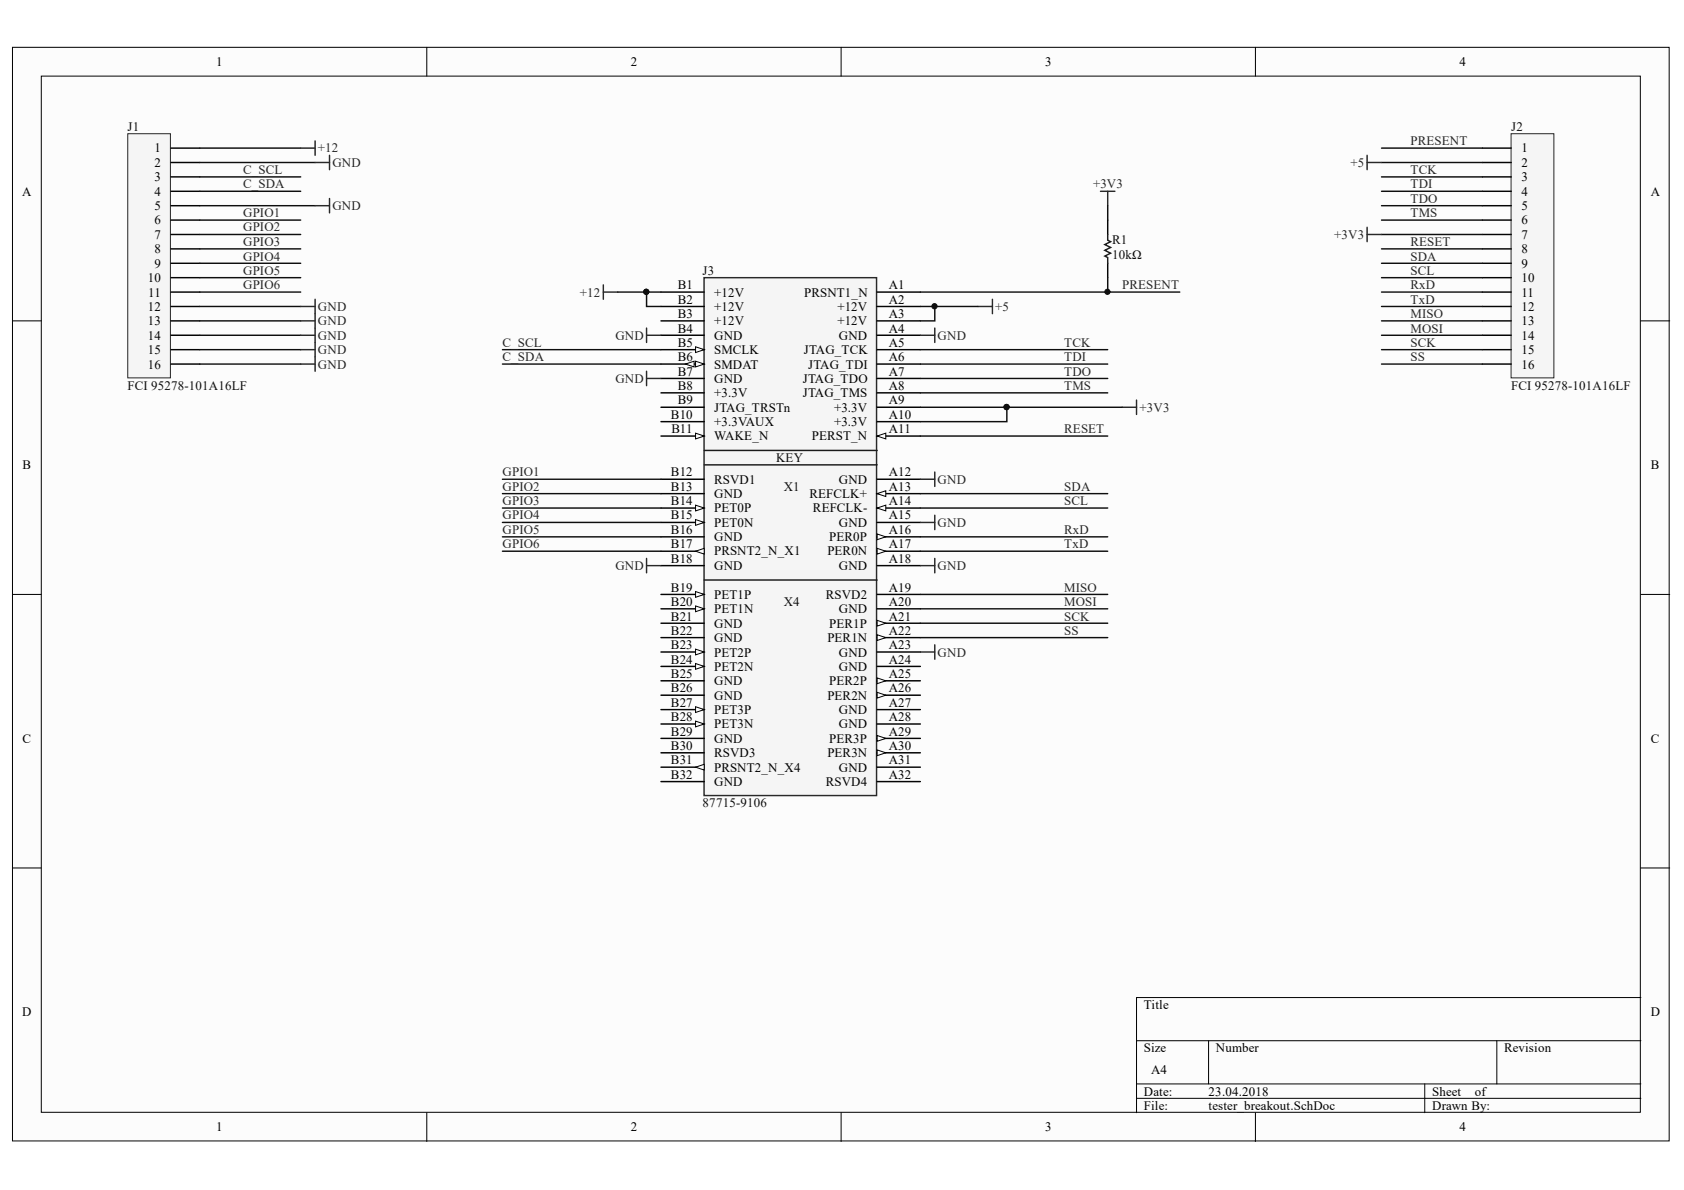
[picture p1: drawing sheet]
<svg xmlns="http://www.w3.org/2000/svg" width="297mm" height="210mm" viewBox="0 0 297 210" stroke-linecap="round" stroke-linejoin="round" font-family="sans-serif">
<g fill="#fcfcfc" stroke="#000" stroke-width=".18">
<path d="M2.2 8.3h292.2v193h-292.2z"/>
<path d="M7.3 13.4h282v182.8h-282z"/>
</g>
<g fill="none" stroke="#000" stroke-width=".18">
<path d="M75.3 8.3v5.1M148.4 8.3v5.1M221.4 8.3v5.1M2.2 56.6h5.1M289.4 56.6h5.1M2.2 104.8h5.1M289.4 104.8h5.1M2.2 153.1h5.1M289.4 153.1h5.1M289.4 176h-88.9v20.3M75.3 196.3v5.1M148.4 196.3v5.1"/>
<path d="M200.5 183.6h88.9M200.5 191.2h88.9M200.5 193.7h88.9M213.2 183.6v7.6M221.4 196.3v5.1M251.3 191.2v5.1M264 183.6v7.6"/>
</g>
<path d="M124.2 49h30.4v91.3h-30.4z" fill="#f5f5f5" stroke="#262626" stroke-width=".25"/>
<path d="M154.7 51.5h7.6M154.7 54.1h7.6M154.7 56.6h7.6M154.7 59.1h7.6M154.7 61.7h7.6M154.7 64.2h7.6M154.7 66.8h7.6M154.7 69.3h7.6M154.7 71.8h7.6M154.7 74.4h7.6M154.7 76.9h7.6" fill="none" stroke="#000" stroke-width=".25"/>
<path d="M154.7 76.9l1.5-.5v1z" fill="#fcfcfc" stroke="#000" stroke-width=".18"/>
<path d="M154.7 84.5h7.6M154.7 87.1h7.6" fill="none" stroke="#000" stroke-width=".25"/>
<path d="M154.7 87.1l1.5-.5v1z" fill="#fcfcfc" stroke="#000" stroke-width=".18"/>
<path d="M154.7 89.6h7.6" fill="none" stroke="#000" stroke-width=".25"/>
<path d="M154.7 89.6l1.5-.5v1z" fill="#fcfcfc" stroke="#000" stroke-width=".18"/>
<path d="M154.7 92.2h7.6M154.7 94.7h7.6" fill="none" stroke="#000" stroke-width=".25"/>
<path d="M154.7 94.2l1.5 .5-1.5 .5z" fill="#fcfcfc" stroke="#000" stroke-width=".18"/>
<path d="M154.7 97.2h7.6" fill="none" stroke="#000" stroke-width=".25"/>
<path d="M154.7 96.7l1.5 .5-1.5 .5z" fill="#fcfcfc" stroke="#000" stroke-width=".18"/>
<path d="M116.6 51.5h7.6M116.6 54.1h7.6M116.6 56.6h7.6M116.6 59.1h7.6M116.6 61.7h7.6M154.7 99.8h7.6" fill="none" stroke="#000" stroke-width=".25"/>
<path d="M122.7 61.2l1.5 .5-1.5 .5z" fill="#fcfcfc" stroke="#000" stroke-width=".18"/>
<path d="M116.6 64.2h7.6" fill="none" stroke="#000" stroke-width=".25"/>
<g fill="#fcfcfc" stroke="#000" stroke-width=".18">
<path d="M122.7 63.7l1.5 .5-1.5 .5z"/>
<path d="M120.9 64.2l1.5-.5v1z"/>
</g>
<path d="M116.6 66.8h7.6M116.6 69.3h7.6M116.6 71.8h7.6M116.6 74.4h7.6M116.6 76.9h7.6" fill="none" stroke="#000" stroke-width=".25"/>
<path d="M122.7 76.4l1.5 .5-1.5 .5z" fill="#fcfcfc" stroke="#000" stroke-width=".18"/>
<path d="M116.6 84.5h7.6M116.6 87.1h7.6M116.6 89.6h7.6" fill="none" stroke="#000" stroke-width=".25"/>
<path d="M122.7 89.1l1.5 .5-1.5 .5z" fill="#fcfcfc" stroke="#000" stroke-width=".18"/>
<path d="M116.6 92.2h7.6" fill="none" stroke="#000" stroke-width=".25"/>
<path d="M122.7 91.6l1.5 .6-1.5 .5z" fill="#fcfcfc" stroke="#000" stroke-width=".18"/>
<path d="M116.6 94.7h7.6M116.6 97.2h7.6" fill="none" stroke="#000" stroke-width=".25"/>
<path d="M122.7 97.2l1.5-.5v1z" fill="#fcfcfc" stroke="#000" stroke-width=".18"/>
<path d="M116.6 99.8h7.6M154.7 104.8h7.6M154.7 107.4h7.6M154.7 109.9h7.6" fill="none" stroke="#000" stroke-width=".25"/>
<path d="M154.7 109.4l1.5 .5-1.5 .5z" fill="#fcfcfc" stroke="#000" stroke-width=".18"/>
<path d="M154.7 112.5h7.6" fill="none" stroke="#000" stroke-width=".25"/>
<path d="M154.7 112l1.5 .5-1.5 .5z" fill="#fcfcfc" stroke="#000" stroke-width=".18"/>
<path d="M154.7 115h7.6M154.7 117.5h7.6M154.7 120.1h7.6" fill="none" stroke="#000" stroke-width=".25"/>
<path d="M154.7 119.6l1.5 .5-1.5 .5z" fill="#fcfcfc" stroke="#000" stroke-width=".18"/>
<path d="M154.7 122.6h7.6" fill="none" stroke="#000" stroke-width=".25"/>
<path d="M154.7 122.1l1.5 .5-1.5 .5z" fill="#fcfcfc" stroke="#000" stroke-width=".18"/>
<path d="M154.7 125.2h7.6M154.7 127.7h7.6M154.7 130.2h7.6" fill="none" stroke="#000" stroke-width=".25"/>
<path d="M154.7 129.7l1.5 .5-1.5 .6z" fill="#fcfcfc" stroke="#000" stroke-width=".18"/>
<path d="M154.7 132.8h7.6" fill="none" stroke="#000" stroke-width=".25"/>
<path d="M154.7 132.3l1.5 .5-1.5 .5z" fill="#fcfcfc" stroke="#000" stroke-width=".18"/>
<path d="M116.6 104.8h7.6M154.7 135.3h7.6M154.7 137.9h7.6" fill="none" stroke="#000" stroke-width=".25"/>
<path d="M122.7 104.3l1.5 .5-1.5 .6z" fill="#fcfcfc" stroke="#000" stroke-width=".18"/>
<path d="M116.6 107.4h7.6" fill="none" stroke="#000" stroke-width=".25"/>
<path d="M122.7 106.9l1.5 .5-1.5 .5z" fill="#fcfcfc" stroke="#000" stroke-width=".18"/>
<path d="M116.6 109.9h7.6M116.6 112.5h7.6M116.6 115h7.6" fill="none" stroke="#000" stroke-width=".25"/>
<path d="M122.7 114.5l1.5 .5-1.5 .5z" fill="#fcfcfc" stroke="#000" stroke-width=".18"/>
<path d="M116.6 117.5h7.6" fill="none" stroke="#000" stroke-width=".25"/>
<path d="M122.7 117l1.5 .5-1.5 .6z" fill="#fcfcfc" stroke="#000" stroke-width=".18"/>
<path d="M116.6 120.1h7.6M116.6 122.6h7.6M116.6 125.2h7.6" fill="none" stroke="#000" stroke-width=".25"/>
<path d="M122.7 124.7l1.5 .5-1.5 .5z" fill="#fcfcfc" stroke="#000" stroke-width=".18"/>
<path d="M116.6 127.7h7.6" fill="none" stroke="#000" stroke-width=".25"/>
<path d="M122.7 127.2l1.5 .5-1.5 .5z" fill="#fcfcfc" stroke="#000" stroke-width=".18"/>
<path d="M116.6 130.2h7.6M116.6 132.8h7.6M116.6 135.3h7.6" fill="none" stroke="#000" stroke-width=".25"/>
<path d="M122.7 135.3l1.5-.5v1z" fill="#fcfcfc" stroke="#000" stroke-width=".18"/>
<path d="M195.4 38.8v2.6M195.4 46.4v2.6M116.6 137.9h7.6" fill="none" stroke="#000" stroke-width=".25"/>
<path d="M195.4 41.4v1l.5 .2-1 .5 1 .5-1 .6 1 .5-1 .5 .5 .2v1M124.2 79.5h30.5M124.2 82h30.5M124.2 102.3h30.5" fill="none" stroke="#1c1c1c" stroke-width=".25"/>
<g fill="none" stroke="#262626" stroke-width=".25">
<path d="M194.1 33.7h2.6M195.4 33.7v2.6M106.4 50.2v2.6M106.4 51.5h2.6M114 57.9v2.5M114 59.1h2.6M162.3 59.1h2.6M164.9 57.9v2.5M172.5 54.1h2.6M175.1 52.8v2.5M114 65.5v2.5M114 66.8h2.6"/>
<path d="M197.9 71.8h2.6M200.5 70.6v2.5M114 98.5v2.5M114 99.8h2.6M162.3 92.2h2.6M162.3 99.8h2.6M162.3 84.5h2.6M164.9 83.3v2.5M164.9 90.9v2.5M164.9 98.5v2.5M162.3 115h2.6M164.9 113.7v2.6"/>
</g>
<g fill="none" stroke="#0e0e0e" stroke-width=".25">
<path d="M195.4 36.3v2.5M109 51.5h5v2.6h2.6M114 51.5h2.6M162.3 51.5h45.8M162.3 54.1h10.2M164.9 54.1v2.5h-2.6M195.4 49v2.5M88.6 61.7h28M88.6 64.2h28M162.3 71.8h15.3M162.3 61.7h33.1M162.3 64.2h33.1"/>
<path d="M162.3 76.9h33.1M162.3 66.8h33.1M162.3 69.3h33.1M197.9 71.8h-20.3v2.6h-15.3M88.6 89.6h28M88.6 94.7h28M88.6 97.2h28M88.6 87.1h28M88.6 84.5h28M88.6 92.2h28M162.3 89.6h33.1M162.3 94.7h33.1"/>
<path d="M162.3 97.2h33.1M162.3 87.1h33.1M162.3 104.8h33.1M162.3 107.4h33.1M162.3 109.9h33.1M162.3 112.5h33.1"/>
</g>
<g fill="#0e0e0e" stroke="#0e0e0e" stroke-width=".18">
<circle cx="114" cy="51.5" r=".46"/>
<circle cx="164.8" cy="54" r=".46"/>
<circle cx="177.5" cy="71.8" r=".46"/>
<circle cx="195.3" cy="51.5" r=".46"/>
</g>
<path d="M266.5 23.6h7.6v43.1h-7.6z" fill="#f5f5f5" stroke="#262626" stroke-width=".18"/>
<g fill="none" stroke="#000" stroke-width=".25">
<path d="M261.5 26.1h5.1M261.5 28.7h5.1M261.5 31.2h5.1M261.5 33.7h5.1M261.5 36.3h5.1M261.5 38.8h5.1M261.5 41.4h5.1M261.5 43.9h5.1M261.5 46.4h5.1M261.5 49h5.1M261.5 51.5h5.1M261.5 54.1h5.1"/>
<path d="M261.5 56.6h5.1M261.5 59.1h5.1M261.5 61.7h5.1M261.5 64.2h5.1"/>
</g>
<path d="M22.5 23.6h7.6v43.1h-7.6z" fill="#f5f5f5" stroke="#262626" stroke-width=".18"/>
<g fill="none" stroke="#000" stroke-width=".25">
<path d="M30.2 26.1h5M30.2 28.7h5M30.2 31.2h5M30.2 33.7h5M30.2 36.3h5M30.2 38.8h5M30.2 41.4h5M30.2 43.9h5M30.2 46.4h5M30.2 49h5M30.2 51.5h5M30.2 54.1h5"/>
<path d="M30.2 56.6h5M30.2 59.1h5M30.2 61.7h5M30.2 64.2h5"/>
</g>
<g fill="none" stroke="#0e0e0e" stroke-width=".25">
<path d="M35.2 26.1h17.8M35.2 28.7h20.4M35.2 31.2h17.8M35.2 33.7h17.8M35.2 36.3h20.4M35.2 38.8h17.8M243.7 26.1h17.8M243.7 28.7h17.8M243.7 31.2h17.8M243.7 33.7h17.8M243.7 36.3h17.8M243.7 38.8h17.8"/>
<path d="M35.2 41.4h17.8M35.2 43.9h17.8M35.2 46.4h17.8M35.2 49h17.8M35.2 51.5h17.8M35.2 54.1h17.8M35.2 56.6h17.8M35.2 59.1h17.8M243.7 41.4h17.8M243.7 43.9h17.8M243.7 46.4h17.8M243.7 49h17.8"/>
<path d="M243.7 51.5h17.8M243.7 54.1h17.8M243.7 56.6h17.8M243.7 59.1h17.8M35.2 61.7h17.8M35.2 64.2h17.8M243.7 61.7h17.8M243.7 64.2h17.8"/>
</g>
<g fill="none" stroke="#262626" stroke-width=".25">
<path d="M53 26.1h2.6M55.6 24.9v2.5M55.6 28.7h2.5M55.6 36.3h2.5M58.1 27.4v2.5M58.1 35v2.6M241.1 28.7h2.6M241.1 27.4v2.5M53 54.1h2.6M53 56.6h2.6M53 59.1h2.6M55.6 52.8v12.7"/>
<path d="M241.1 40.1v2.5M241.1 41.4h2.6M53 61.7h2.6M53 64.2h2.6"/>
</g>
<g font-size="2.3">
<text x="38.2" y="11.7">1</text>
<text x="111.2" y="11.7">2</text>
<text x="184.3" y="11.7">3</text>
<text x="257.4" y="11.7">4</text>
<text x="27.2" y="26.9">1</text>
<text x="27.2" y="29.4">2</text>
<text x="268.3" y="26.9">1</text>
<text x="268.3" y="29.4">2</text>
<text x="3.9" y="34.5">A</text>
<text x="27.2" y="31.9">3</text>
<text x="27.2" y="34.5">4</text>
<text x="268.3" y="31.9">3</text>
<text x="268.3" y="34.5">4</text>
<text x="291.2" y="34.5">A</text>
<text x="27.2" y="37">5</text>
<text x="27.2" y="39.6">6</text>
<text x="268.3" y="37">5</text>
<text x="268.3" y="39.6">6</text>
<text x="27.2" y="42.1">7</text>
<text x="27.2" y="44.7">8</text>
<text x="27.2" y="47.3">9</text>
<text x="268.3" y="42.1">7</text>
<text x="268.3" y="44.7">8</text>
<text x="268.3" y="47.3">9</text>
<text x="26.1" y="49.8">10</text>
<text x="26.1" y="52.3">11</text>
<text x="119.5" y="51.1">B1</text>
<text x="119.5" y="53.6">B2</text>
<text x="126" y="52.3">+12V</text>
<text x="141.9" y="52.3">PRSNT1_N</text>
<text x="156.8" y="51.1">A1</text>
<text x="156.8" y="53.6">A2</text>
<text x="268.3" y="49.8">10</text>
<text x="268.3" y="52.3">11</text>
<text x="26.1" y="54.9">12</text>
<text x="26.1" y="57.4">13</text>
<text x="26.1" y="59.9">14</text>
<text x="119.5" y="56.1">B3</text>
<text x="119.5" y="58.7">B4</text>
<text x="126" y="54.9">+12V</text>
<text x="126" y="57.4">+12V</text>
<text x="126" y="59.9">GND</text>
<text x="147.7" y="54.9">+12V</text>
<text x="147.7" y="57.4">+12V</text>
<text x="148" y="59.9">GND</text>
<text x="156.8" y="56.1">A3</text>
<text x="156.8" y="58.7">A4</text>
<text x="268.3" y="54.9">12</text>
<text x="268.3" y="57.4">13</text>
<text x="268.3" y="59.9">14</text>
<text x="26.1" y="62.5">15</text>
<text x="26.1" y="65">16</text>
<text x="119.5" y="61.2">B5</text>
<text x="119.5" y="63.7">B6</text>
<text x="126" y="62.5">SMCLK</text>
<text x="126" y="65">SMDAT</text>
<text x="141.8" y="62.5">JTAG_TCK</text>
<text x="142.5" y="65">JTAG_TDI</text>
<text x="156.8" y="61.2">A5</text>
<text x="156.8" y="63.7">A6</text>
<text x="268.3" y="62.5">15</text>
<text x="268.3" y="65">16</text>
<text x="119.5" y="66.3">B7</text>
<text x="119.5" y="68.8">B8</text>
<text x="119.5" y="71.3">B9</text>
<text x="126" y="67.5">GND</text>
<text x="126" y="70.1">+3.3V</text>
<text x="141.6" y="67.5">JTAG_TDO</text>
<text x="141.6" y="70.1">JTAG_TMS</text>
<text x="156.8" y="66.3">A7</text>
<text x="156.8" y="68.8">A8</text>
<text x="156.8" y="71.3">A9</text>
<text x="118.4" y="73.9">B10</text>
<text x="118.4" y="76.4">B11</text>
<text x="126" y="72.6">JTAG_TRSTn</text>
<text x="126" y="75.1">+3.3VAUX</text>
<text x="126" y="77.7">WAKE_N</text>
<text x="143.2" y="77.7">PERST_N</text>
<text x="147.1" y="72.6">+3.3V</text>
<text x="147.1" y="75.1">+3.3V</text>
<text x="156.8" y="73.9">A10</text>
<text x="156.8" y="76.4">A11</text>
<text x="4" y="82.8">B</text>
<text x="291.2" y="82.8">B</text>
<text x="118.4" y="84">B12</text>
<text x="118.4" y="86.6">B13</text>
<text x="118.4" y="89.1">B14</text>
<text x="126" y="85.3">RSVD1</text>
<text x="126" y="87.8">GND</text>
<text x="142.8" y="87.8">REFCLK+</text>
<text x="148" y="85.3">GND</text>
<text x="156.8" y="84">A12</text>
<text x="156.8" y="86.6">A13</text>
<text x="156.8" y="89.1">A14</text>
<text x="118.4" y="91.6">B15</text>
<text x="118.4" y="94.2">B16</text>
<text x="126" y="90.4">PET0P</text>
<text x="126" y="92.9">PET0N</text>
<text x="126" y="95.4">GND</text>
<text x="143.4" y="90.4">REFCLK-</text>
<text x="146.3" y="95.4">PER0P</text>
<text x="148" y="92.9">GND</text>
<text x="156.8" y="91.6">A15</text>
<text x="156.8" y="94.2">A16</text>
<text x="118.4" y="96.7">B17</text>
<text x="118.4" y="99.2">B18</text>
<text x="126" y="98">PRSNT2_N_X1</text>
<text x="126" y="100.5">GND</text>
<text x="145.9" y="98">PER0N</text>
<text x="148" y="100.5">GND</text>
<text x="156.8" y="96.7">A17</text>
<text x="156.8" y="99.2">A18</text>
<text x="118.4" y="104.4">B19</text>
<text x="118.4" y="106.9">B20</text>
<text x="126" y="105.7">PET1P</text>
<text x="145.7" y="105.7">RSVD2</text>
<text x="156.8" y="104.4">A19</text>
<text x="156.8" y="106.9">A20</text>
<text x="118.4" y="109.5">B21</text>
<text x="118.4" y="112">B22</text>
<text x="126" y="108.2">PET1N</text>
<text x="126" y="110.7">GND</text>
<text x="126" y="113.3">GND</text>
<text x="145.9" y="113.3">PER1N</text>
<text x="146.3" y="110.7">PER1P</text>
<text x="148" y="108.2">GND</text>
<text x="156.8" y="109.5">A21</text>
<text x="156.8" y="112">A22</text>
<text x="118.4" y="114.5">B23</text>
<text x="118.4" y="117.1">B24</text>
<text x="118.4" y="119.6">B25</text>
<text x="126" y="115.8">PET2P</text>
<text x="126" y="118.3">PET2N</text>
<text x="148" y="115.8">GND</text>
<text x="148" y="118.3">GND</text>
<text x="156.8" y="114.5">A23</text>
<text x="156.8" y="117.1">A24</text>
<text x="156.8" y="119.6">A25</text>
<text x="118.4" y="122.1">B26</text>
<text x="118.4" y="124.7">B27</text>
<text x="126" y="120.9">GND</text>
<text x="126" y="123.4">GND</text>
<text x="126" y="125.9">PET3P</text>
<text x="145.9" y="123.4">PER2N</text>
<text x="146.3" y="120.9">PER2P</text>
<text x="148" y="125.9">GND</text>
<text x="156.8" y="122.1">A26</text>
<text x="156.8" y="124.7">A27</text>
<text x="4" y="131">C</text>
<text x="118.4" y="127.2">B28</text>
<text x="118.4" y="129.8">B29</text>
<text x="126" y="128.5">PET3N</text>
<text x="126" y="131">GND</text>
<text x="146.3" y="131">PER3P</text>
<text x="148" y="128.5">GND</text>
<text x="156.8" y="127.2">A28</text>
<text x="156.8" y="129.8">A29</text>
<text x="291.2" y="131">C</text>
<text x="118.4" y="132.3">B30</text>
<text x="118.4" y="134.8">B31</text>
<text x="118.4" y="137.4">B32</text>
<text x="126" y="133.6">RSVD3</text>
<text x="126" y="136.1">PRSNT2_N_X4</text>
<text x="145.9" y="133.6">PER3N</text>
<text x="148" y="136.1">GND</text>
<text x="156.8" y="132.3">A30</text>
<text x="156.8" y="134.8">A31</text>
<text x="156.8" y="137.4">A32</text>
<text x="126" y="138.6">GND</text>
<text x="145.7" y="138.6">RSVD4</text>
<text x="3.9" y="179.3">D</text>
<text x="201.8" y="178">Title</text>
<text x="291.2" y="179.3">D</text>
<text x="201.8" y="185.6">Size</text>
<text x="214.5" y="185.6">Number</text>
<text x="265.3" y="185.6">Revision</text>
<text x="203" y="189.4">A4</text>
<text x="201.8" y="193.2">Date:</text>
<text x="201.8" y="195.8">File:</text>
<text x="213.2" y="193.2">23.04.2018</text>
<text x="213.2" y="195.8">tester_breakout.SchDoc</text>
<text x="252.6" y="193.2">Sheet</text>
<text x="252.6" y="195.8">Drawn By:</text>
<text x="260.1" y="193.2">of</text>
<text x="38.2" y="199.6">1</text>
<text x="111.2" y="199.6">2</text>
<text x="184.3" y="199.6">3</text>
<text x="257.4" y="199.6">4</text>
</g>
<g font-size="2.3" fill="#0e0e0e">
<text x="22.5" y="23.1">J1</text>
<text x="266.6" y="23.1">J2</text>
<text x="196.2" y="45.7">10kΩ</text>
<text x="196.2" y="43.1">R1</text>
<text x="123.9" y="48.5">J3</text>
<text x="22.5" y="68.8">FCI 95278-101A16LF</text>
<text x="266.6" y="68.8">FCI 95278-101A16LF</text>
<text x="136.9" y="81.5">KEY</text>
<text x="138.2" y="86.6">X1</text>
<text x="138.2" y="106.9">X4</text>
<text x="123.9" y="142.4">87715-9106</text>
</g>
<g font-size="2.3" fill="#262626">
<text x="56.1" y="26.9">+12</text>
<text x="58.6" y="29.4">GND</text>
<text x="238.2" y="29.4">+5</text>
<text x="248.8" y="25.6">PRESENT</text>
<text x="42.9" y="30.7">C_SCL</text>
<text x="42.9" y="33.2">C_SDA</text>
<text x="192.8" y="33.2">+3V3</text>
<text x="248.8" y="33.2">TDI</text>
<text x="248.8" y="35.8">TDO</text>
<text x="248.8" y="30.7">TCK</text>
<text x="42.9" y="38.3">GPIO1</text>
<text x="42.9" y="40.8">GPIO2</text>
<text x="58.6" y="37">GND</text>
<text x="248.8" y="38.3">TMS</text>
<text x="42.9" y="43.4">GPIO3</text>
<text x="42.9" y="46">GPIO4</text>
<text x="235.4" y="42.1">+3V3</text>
<text x="248.8" y="43.4">RESET</text>
<text x="248.8" y="46">SDA</text>
<text x="42.9" y="48.5">GPIO5</text>
<text x="42.9" y="51.1">GPIO6</text>
<text x="102.3" y="52.3">+12</text>
<text x="198" y="51.1">PRESENT</text>
<text x="248.8" y="48.5">SCL</text>
<text x="248.8" y="51.1">RxD</text>
<text x="248.8" y="53.6">TxD</text>
<text x="56.1" y="54.9">GND</text>
<text x="56.1" y="57.4">GND</text>
<text x="56.1" y="59.9">GND</text>
<text x="108.5" y="59.9">GND</text>
<text x="165.4" y="59.9">GND</text>
<text x="175.5" y="54.9">+5</text>
<text x="248.8" y="56.1">MISO</text>
<text x="248.8" y="58.7">MOSI</text>
<text x="56.1" y="62.5">GND</text>
<text x="56.1" y="65">GND</text>
<text x="88.7" y="61.2">C_SCL</text>
<text x="88.7" y="63.7">C_SDA</text>
<text x="187.7" y="63.7">TDI</text>
<text x="187.7" y="61.2">TCK</text>
<text x="248.8" y="61.2">SCK</text>
<text x="248.8" y="63.7">SS</text>
<text x="108.5" y="67.5">GND</text>
<text x="187.7" y="66.3">TDO</text>
<text x="187.7" y="68.8">TMS</text>
<text x="187.7" y="76.4">RESET</text>
<text x="201" y="72.6">+3V3</text>
<text x="88.7" y="84">GPIO1</text>
<text x="88.7" y="86.6">GPIO2</text>
<text x="88.7" y="89.1">GPIO3</text>
<text x="165.4" y="85.3">GND</text>
<text x="187.7" y="86.6">SDA</text>
<text x="187.7" y="89.1">SCL</text>
<text x="88.7" y="91.6">GPIO4</text>
<text x="88.7" y="94.2">GPIO5</text>
<text x="165.4" y="92.9">GND</text>
<text x="187.7" y="94.2">RxD</text>
<text x="88.7" y="96.7">GPIO6</text>
<text x="108.5" y="100.5">GND</text>
<text x="165.4" y="100.5">GND</text>
<text x="187.7" y="96.7">TxD</text>
<text x="187.7" y="104.4">MISO</text>
<text x="187.7" y="106.9">MOSI</text>
<text x="187.7" y="109.5">SCK</text>
<text x="187.7" y="112">SS</text>
<text x="165.4" y="115.8">GND</text>
</g>
</svg>
